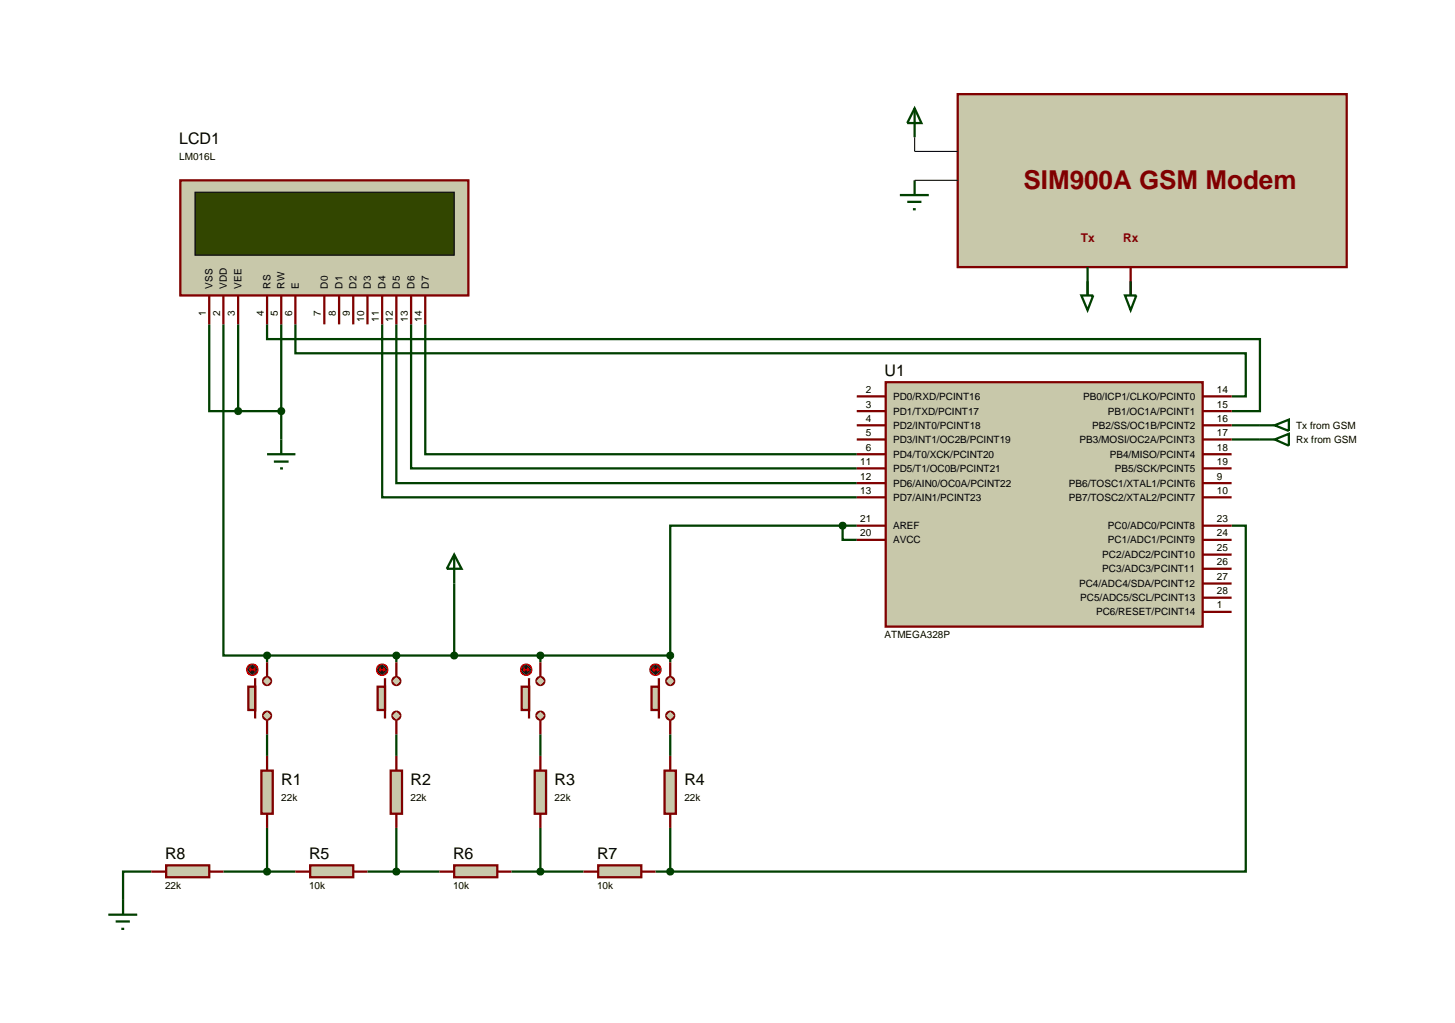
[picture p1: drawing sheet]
<svg xmlns="http://www.w3.org/2000/svg" width="257mm" height="180mm" viewBox="0 0 257 180" stroke-linecap="round" stroke-linejoin="round" font-family="sans-serif">
<g fill="none" stroke="#004000" stroke-width=".4">
<path d="M36.9 57.2v15.3h5.1M39.4 57.2v58.4h7.7M42 57.2v15.3M47.1 57.2v2.6h175.1v12.7h-5M49.6 57.2v20.3M52.1 57.2v5.1h167.6v7.6h-2.5M67.4 57.2v30.5h83.7M69.9 57.2v28h81.2M72.5 57.2v25.4h78.6M75 57.2v22.9h76.1M42 72.5h7.6M217.2 75h5"/>
<path d="M217.2 77.5h5M148.6 92.7v2.5h2.5M148.6 92.7h-30.4v22.9M148.6 92.7h2.5M217.2 92.7h2.5v61h-101.5M47.1 115.6v1.2M47.1 115.6h71.1M69.9 115.6v1.2M80.1 102.9v12.7M95.3 115.6v1.2M118.2 115.6v1.2M47.1 129.5v3.8"/>
<path d="M69.9 129.5v3.8M95.3 129.5v3.8M118.2 129.5v3.8M26.7 153.7h-5v5M39.4 153.7h12.7M47.1 146v7.7M64.8 153.7h12.7M69.9 146v7.7M90.2 153.7h12.7M95.3 146v7.7M115.6 153.7h2.6M118.2 146v7.7"/>
</g>
<path d="M31.8 31.8h50.8v20.3h-50.8z" fill="#c8c8aa" stroke="#800000" stroke-width=".4"/>
<path d="M34.4 33.9h45.7v11.1h-45.7z" fill="#324600" stroke="#000" stroke-width=".2"/>
<g fill="none" stroke="#800000" stroke-width=".4">
<path d="M36.9 52.1v5.1M39.4 52.1v5.1M42 52.1v5.1M47.1 52.1v5.1M49.6 52.1v5.1M52.1 52.1v5.1M57.2 52.1v5.1M59.8 52.1v5.1M62.3 52.1v5.1M64.8 52.1v5.1M67.4 52.1v5.1M69.9 52.1v5.1"/>
<path d="M72.5 52.1v5.1M75 52.1v5.1"/>
</g>
<g fill="#c8c8aa" stroke="#800000" stroke-width=".4">
<path d="M46.6 119.6l.5-.2-.7 .7zM47.1 119.4a.68 .68 0 0 1 .7 .7zM47.1 120.8l.7-.7a.68 .68 0 0 1-.7 .7zM46.4 120.1l.7 .7a.68 .68 0 0 1-.7-.7z"/>
<path d="M46.6 125.7l.5-.2-.7 .7zM47.1 125.5a.68 .68 0 0 1 .7 .7zM47.1 126.9l.7-.7a.68 .68 0 0 1-.7 .7zM46.4 126.2l.7 .7a.68 .68 0 0 1-.7-.7z"/>
</g>
<g fill="#c8c8aa">
<path d="M46.4 120.1l.7-.7 .7 .7-.7 .7z"/>
<path d="M46.4 126.2l.7-.7 .7 .7-.7 .7z"/>
</g>
<path d="M45 119.6v7.1" fill="none" stroke="#800000" stroke-width=".4"/>
<path d="M43.8 121.1h1.2v4.1h-1.2z" fill="#c8c8aa" stroke="#800000" stroke-width=".4"/>
<path d="M47.1 116.8v2.6M47.1 127v2.5" fill="none" stroke="#800000" stroke-width=".4"/>
<path d="M43.8 117.4l.7-.3-1 1zM44.5 117.1a.94 .94 0 0 1 1 1zM45.5 118.1a.94 .94 0 0 1-1 1zM43.5 118.1l1 1a.94 .94 0 0 1-1-1z" fill="#400000" stroke="#f00" stroke-width=".2"/>
<path d="M43.5 118.1l1-1 1 1-1 1z" fill="#400000"/>
<path d="M44 118.1h1M44 118.1l.3 .2M44.3 117.8l-.3 .3M44.8 117.8l.2 .3M45 118.1l-.2 .2" fill="none" stroke="#f00" stroke-width=".2"/>
<path d="M156.2 67.4h55.9v43.1h-55.9z" fill="#c8c8aa" stroke="#800000" stroke-width=".4"/>
<g fill="none" stroke="#800000" stroke-width=".4">
<path d="M151.1 69.9h5.1M151.1 72.5h5.1M151.1 77.5h5.1M151.1 75h5.1M212.1 69.9h5.1M212.1 72.5h5.1M212.1 77.5h5.1M212.1 75h5.1M151.1 85.2h5.1M151.1 82.6h5.1M151.1 80.1h5.1M151.1 87.7h5.1"/>
<path d="M151.1 95.2h5.1M151.1 92.7h5.1M212.1 85.2h5.1M212.1 82.6h5.1M212.1 80.1h5.1M212.1 87.7h5.1M212.1 97.8h5.1M212.1 95.2h5.1M212.1 92.7h5.1M212.1 107.9h5.1M212.1 105.4h5.1M212.1 102.9h5.1"/>
<path d="M212.1 100.3h5.1"/>
</g>
<path d="M41.7 72.1l.3-.1-.5 .5zM42 72l.3 .1 .2 .4zM42 73l.5-.5-.2 .4zM41.5 72.5l.5 .5-.4-.2z" fill="#004000" stroke="#004000" stroke-width=".4"/>
<path d="M42 72l.5 .5-.5 .5-.5-.5z" fill="#004000"/>
<g fill="#c8c8aa" stroke="#800000" stroke-width=".4">
<path d="M69.4 119.6l.5-.2-.7 .7zM69.9 119.4a.68 .68 0 0 1 .7 .7zM69.9 120.8l.7-.7a.68 .68 0 0 1-.7 .7zM69.2 120.1l.7 .7a.68 .68 0 0 1-.7-.7z"/>
<path d="M69.4 125.7l.5-.2-.7 .7zM69.9 125.5a.68 .68 0 0 1 .7 .7zM69.9 126.9l.7-.7a.68 .68 0 0 1-.7 .7zM69.2 126.2l.7 .7a.68 .68 0 0 1-.7-.7z"/>
</g>
<g fill="#c8c8aa">
<path d="M69.2 120.1l.7-.7 .7 .7-.7 .7z"/>
<path d="M69.2 126.2l.7-.7 .7 .7-.7 .7z"/>
</g>
<path d="M67.9 119.6v7.1" fill="none" stroke="#800000" stroke-width=".4"/>
<path d="M66.6 121.1h1.3v4.1h-1.3z" fill="#c8c8aa" stroke="#800000" stroke-width=".4"/>
<path d="M69.9 116.8v2.6M69.9 127v2.5" fill="none" stroke="#800000" stroke-width=".4"/>
<path d="M66.7 117.4l.7-.3-1 1zM67.4 117.1a.94 .94 0 0 1 1 1zM67.4 119.1l1-1a.94 .94 0 0 1-1 1zM66.4 118.1l1 1a.94 .94 0 0 1-1-1z" fill="#400000" stroke="#f00" stroke-width=".2"/>
<path d="M66.4 118.1l1-1 1 1-1 1z" fill="#400000"/>
<path d="M66.9 118.1h1M66.9 118.1l.2 .2M67.1 117.8l-.2 .3M67.6 117.8l.3 .3M67.9 118.1l-.3 .2" fill="none" stroke="#f00" stroke-width=".2"/>
<g fill="#c8c8aa" stroke="#800000" stroke-width=".4">
<path d="M94.8 119.6l.5-.2-.7 .7zM95.3 119.4a.68 .68 0 0 1 .7 .7zM95.3 120.8l.7-.7a.68 .68 0 0 1-.7 .7zM94.6 120.1l.7 .7a.68 .68 0 0 1-.7-.7z"/>
<path d="M94.8 125.7l.5-.2-.7 .7zM95.3 125.5a.68 .68 0 0 1 .7 .7zM95.3 126.9l.7-.7a.68 .68 0 0 1-.7 .7zM94.6 126.2l.7 .7a.68 .68 0 0 1-.7-.7z"/>
</g>
<g fill="#c8c8aa">
<path d="M94.6 120.1l.7-.7 .7 .7-.7 .7z"/>
<path d="M94.6 126.2l.7-.7 .7 .7-.7 .7z"/>
</g>
<path d="M93.3 119.6v7.1" fill="none" stroke="#800000" stroke-width=".4"/>
<path d="M92 121.1h1.3v4.1h-1.3z" fill="#c8c8aa" stroke="#800000" stroke-width=".4"/>
<path d="M95.3 116.8v2.6M95.3 127v2.5" fill="none" stroke="#800000" stroke-width=".4"/>
<path d="M92.1 117.4l.7-.3-1 1zM92.8 117.1a.94 .94 0 0 1 1 1zM92.8 119.1l1-1a.94 .94 0 0 1-1 1zM91.8 118.1l1 1a.94 .94 0 0 1-1-1z" fill="#400000" stroke="#f00" stroke-width=".2"/>
<path d="M91.8 118.1l1-1 1 1-1 1z" fill="#400000"/>
<path d="M92.3 118.1h1M92.3 118.1l.2 .2M92.5 117.8l-.2 .3M93 117.8l.3 .3M93.3 118.1l-.3 .2" fill="none" stroke="#f00" stroke-width=".2"/>
<g fill="#c8c8aa" stroke="#800000" stroke-width=".4">
<path d="M117.7 119.6l.5-.2-.7 .7zM118.2 119.4a.68 .68 0 0 1 .7 .7zM118.2 120.8l.7-.7a.68 .68 0 0 1-.7 .7zM117.5 120.1l.7 .7a.68 .68 0 0 1-.7-.7z"/>
<path d="M117.7 125.7l.5-.2-.7 .7zM118.2 125.5a.68 .68 0 0 1 .7 .7zM118.2 126.9l.7-.7a.68 .68 0 0 1-.7 .7zM117.5 126.2l.7 .7a.68 .68 0 0 1-.7-.7z"/>
</g>
<g fill="#c8c8aa">
<path d="M118.2 119.4l.7 .7-.7 .7-.7-.7z"/>
<path d="M118.2 125.5l.7 .7-.7 .7-.7-.7z"/>
</g>
<path d="M116.2 119.6v7.1" fill="none" stroke="#800000" stroke-width=".4"/>
<path d="M114.9 121.1h1.3v4.1h-1.3z" fill="#c8c8aa" stroke="#800000" stroke-width=".4"/>
<path d="M118.2 116.8v2.6M118.2 127v2.5" fill="none" stroke="#800000" stroke-width=".4"/>
<path d="M114.9 117.4l.7-.3-1 1zM115.6 117.1a.94 .94 0 0 1 1 1zM115.6 119.1l1-1a.94 .94 0 0 1-1 1zM114.6 118.1l1 1a.94 .94 0 0 1-1-1z" fill="#400000" stroke="#f00" stroke-width=".2"/>
<path d="M114.6 118.1l1-1 1 1-1 1z" fill="#400000"/>
<path d="M115.1 118.1h1.1M115.1 118.1l.3 .2M115.4 117.8l-.3 .3M115.9 117.8l.3 .3M116.2 118.1l-.3 .2" fill="none" stroke="#f00" stroke-width=".2"/>
<path d="M69.5 115.3l.4-.2-.5 .5zM69.9 115.1l.3 .1 .2 .4zM69.9 116.1l.5-.5-.2 .4zM69.4 115.6l.5 .5-.3-.1z" fill="#004000" stroke="#004000" stroke-width=".4"/>
<path d="M69.4 115.6l.5-.5 .5 .5-.5 .5z" fill="#004000"/>
<path d="M94.9 115.3l.4-.2-.5 .5zM95.3 115.1l.3 .1 .2 .4zM95.8 115.6l-.2 .4-.3 .1zM94.8 115.6l.5 .5-.3-.1z" fill="#004000" stroke="#004000" stroke-width=".4"/>
<path d="M94.8 115.6l.5-.5 .5 .5-.5 .5z" fill="#004000"/>
<path d="M46.1 135.9h2v7.6h-2z" fill="#c8c8aa" stroke="#800000" stroke-width=".4"/>
<path d="M47.1 133.3v2.6M47.1 143.5v2.5" fill="none" stroke="#800000" stroke-width=".4"/>
<path d="M68.9 135.9h2v7.6h-2z" fill="#c8c8aa" stroke="#800000" stroke-width=".4"/>
<path d="M69.9 133.3v2.6M69.9 143.5v2.5" fill="none" stroke="#800000" stroke-width=".4"/>
<path d="M94.3 135.9h2v7.6h-2z" fill="#c8c8aa" stroke="#800000" stroke-width=".4"/>
<path d="M95.3 133.3v2.6M95.3 143.5v2.5" fill="none" stroke="#800000" stroke-width=".4"/>
<path d="M117.2 135.9h2v7.6h-2z" fill="#c8c8aa" stroke="#800000" stroke-width=".4"/>
<path d="M118.2 133.3v2.6M118.2 143.5v2.5" fill="none" stroke="#800000" stroke-width=".4"/>
<path d="M46.7 115.3l.4-.2-.5 .5zM47.1 115.1l.4 .2 .1 .3zM47.1 116.1l.5-.5-.2 .4zM46.6 115.6l.5 .5-.3-.1z" fill="#004000" stroke="#004000" stroke-width=".4"/>
<path d="M46.6 115.6l.5-.5 .5 .5-.5 .5z" fill="#004000"/>
<path d="M49.6 77.5v2.6M47.1 80.1h5M48.3 81.4h2.6M49.4 82.6h.5" fill="none" stroke="#004000" stroke-width=".4"/>
<path d="M49.3 72.1l.3-.1-.5 .5zM49.6 72l.4 .2 .1 .3zM49.6 73l.5-.5-.2 .4zM49.1 72.5l.5 .5-.4-.2z" fill="#004000" stroke="#004000" stroke-width=".4"/>
<path d="M49.6 72l.5 .5-.5 .5-.5-.5z" fill="#004000"/>
<path d="M148.3 92.3l.3-.1-.5 .5zM148.6 92.2l.3 .1 .2 .4zM148.6 93.2l.5-.5-.2 .4zM148.1 92.7l.5 .5-.3-.1z" fill="#004000" stroke="#004000" stroke-width=".4"/>
<path d="M148.6 92.2l.5 .5-.5 .5-.5-.5z" fill="#004000"/>
<path d="M117.9 115.2l.3-.1-.5 .5zM118.2 115.1l.3 .1 .2 .4zM118.7 115.6l-.2 .4-.3 .1zM117.7 115.6l.5 .5-.3-.1z" fill="#004000" stroke="#004000" stroke-width=".4"/>
<path d="M118.2 115.1l.5 .5-.5 .5-.5-.5z" fill="#004000"/>
<path d="M80.1 97.8l1.3 2.5h-2.6zM80.1 97.8v5.1" fill="none" stroke="#004000" stroke-width=".4"/>
<path d="M79.8 115.2l.3-.1-.5 .5zM80.1 115.1l.3 .1 .2 .4zM80.1 116.1l.5-.5-.2 .4zM79.6 115.6l.5 .5-.3-.1z" fill="#004000" stroke="#004000" stroke-width=".4"/>
<path d="M80.1 115.1l.5 .5-.5 .5-.5-.5z" fill="#004000"/>
<path d="M54.7 152.6h7.6v2.1h-7.6z" fill="#c8c8aa" stroke="#800000" stroke-width=".4"/>
<path d="M52.1 153.7h2.6M62.3 153.7h2.5" fill="none" stroke="#800000" stroke-width=".4"/>
<path d="M80.1 152.6h7.6v2.1h-7.6z" fill="#c8c8aa" stroke="#800000" stroke-width=".4"/>
<path d="M77.5 153.7h2.6M87.7 153.7h2.5" fill="none" stroke="#800000" stroke-width=".4"/>
<path d="M105.5 152.6h7.6v2.1h-7.6z" fill="#c8c8aa" stroke="#800000" stroke-width=".4"/>
<path d="M102.9 153.7h2.6M113.1 153.7h2.5" fill="none" stroke="#800000" stroke-width=".4"/>
<path d="M69.5 153.4l.4-.2-.5 .5zM69.9 153.2l.4 .2 .1 .3zM69.9 154.2l.5-.5-.2 .4zM69.4 153.7l.5 .5-.3-.1z" fill="#004000" stroke="#004000" stroke-width=".4"/>
<path d="M69.4 153.7l.5-.5 .5 .5-.5 .5z" fill="#004000"/>
<path d="M94.9 153.4l.4-.2-.5 .5zM95.3 153.2l.3 .1 .2 .4zM95.8 153.7l-.2 .4-.3 .1zM94.8 153.7l.5 .5-.3-.1z" fill="#004000" stroke="#004000" stroke-width=".4"/>
<path d="M94.8 153.7l.5-.5 .5 .5-.5 .5z" fill="#004000"/>
<path d="M29.3 152.6h7.6v2.1h-7.6z" fill="#c8c8aa" stroke="#800000" stroke-width=".4"/>
<path d="M26.7 153.7h2.6M36.9 153.7h2.5" fill="none" stroke="#800000" stroke-width=".4"/>
<path d="M46.7 153.4l.4-.2-.5 .5zM47.1 153.2l.4 .2 .1 .3zM47.1 154.2l.5-.5-.2 .4zM46.6 153.7l.5 .5-.3-.1z" fill="#004000" stroke="#004000" stroke-width=".4"/>
<path d="M46.6 153.7l.5-.5 .5 .5-.5 .5z" fill="#004000"/>
<path d="M21.7 158.7v2.6M19.1 161.3h5.1M20.4 162.5h2.5M21.4 163.8h.5" fill="none" stroke="#004000" stroke-width=".4"/>
<path d="M117.9 153.3l.3-.1-.5 .5zM118.2 153.2l.3 .1 .2 .4zM118.7 153.7l-.2 .4-.3 .1zM117.7 153.7l.5 .5-.3-.1z" fill="#004000" stroke="#004000" stroke-width=".4"/>
<path d="M118.2 153.2l.5 .5-.5 .5-.5-.5z" fill="#004000"/>
<path d="M168.9 16.6h68.6v30.5h-68.6z" fill="#c8c8aa" stroke="#800000" stroke-width=".4"/>
<g fill="none" stroke="#004000" stroke-width=".4">
<path d="M161.3 19.1l1.2 2.6h-2.5zM161.3 19.1v5.1M158.7 34.4h5.1M160 35.6h2.5M161 36.9h.5M161.3 31.8v2.6M190.7 52.1h2.1l-1 2.6zM191.8 47.1v5M198.4 52.1h2l-1 2.6zM199.4 49.6v2.5M222.2 75h2.6M222.2 77.5h2.6"/>
<path d="M224.8 75l2.5-1v2zM224.8 77.5l2.5-1v2.1z"/>
</g>
<path d="M199.4 47.1v5" fill="none" stroke="#800000" stroke-width=".4"/>
<path d="M161.3 24.2v2.5h7.6M161.3 31.8h7.6" fill="none" stroke="#000040" stroke-width=".2"/>
<text font-size="4.6" fill="#800000" x="180.5" y="33.4">SIM900A GSM Modem</text>
<g font-size="2.8">
<text x="31.6" y="25.5">LCD1</text>
<text x="156" y="66.3">U1</text>
<text x="49.6" y="138.5">R1</text>
<text x="72.4" y="138.5">R2</text>
<text x="97.8" y="138.5">R3</text>
<text x="120.7" y="138.5">R4</text>
<text x="29.1" y="151.5">R8</text>
<text x="54.5" y="151.5">R5</text>
<text x="79.9" y="151.5">R6</text>
<text x="105.3" y="151.5">R7</text>
</g>
<g font-size="2.1" fill="#800000">
<text x="190.6" y="42.6">Tx</text>
<text x="198.1" y="42.6">Rx</text>
</g>
<g font-size="1.8">
<text x="31.6" y="28.3">LM016L</text>
<text x="37.5" y="50.9" transform="rotate(-90 37.5 50.9)">VSS</text>
<text x="40" y="50.9" transform="rotate(-90 40 50.9)">VDD</text>
<text x="42.6" y="50.9" transform="rotate(-90 42.6 50.9)">VEE</text>
<text x="47.7" y="50.9" transform="rotate(-90 47.7 50.9)">RS</text>
<text x="50.2" y="50.9" transform="rotate(-90 50.2 50.9)">RW</text>
<text x="52.7" y="50.9" transform="rotate(-90 52.7 50.9)">E</text>
<text x="57.8" y="50.9" transform="rotate(-90 57.8 50.9)">D0</text>
<text x="60.4" y="50.9" transform="rotate(-90 60.4 50.9)">D1</text>
<text x="62.9" y="50.9" transform="rotate(-90 62.9 50.9)">D2</text>
<text x="65.4" y="50.9" transform="rotate(-90 65.4 50.9)">D3</text>
<text x="68" y="50.9" transform="rotate(-90 68 50.9)">D4</text>
<text x="70.5" y="50.9" transform="rotate(-90 70.5 50.9)">D5</text>
<text x="73.1" y="50.9" transform="rotate(-90 73.1 50.9)">D6</text>
<text x="75.6" y="50.9" transform="rotate(-90 75.6 50.9)">D7</text>
<text x="36.3" y="55.7" transform="rotate(-90 36.3 55.7)">1</text>
<text x="38.8" y="55.7" transform="rotate(-90 38.8 55.7)">2</text>
<text x="41.4" y="55.7" transform="rotate(-90 41.4 55.7)">3</text>
<text x="46.5" y="55.7" transform="rotate(-90 46.5 55.7)">4</text>
<text x="49" y="55.7" transform="rotate(-90 49 55.7)">5</text>
<text x="51.5" y="55.7" transform="rotate(-90 51.5 55.7)">6</text>
<text x="56.6" y="55.7" transform="rotate(-90 56.6 55.7)">7</text>
<text x="59.2" y="55.7" transform="rotate(-90 59.2 55.7)">8</text>
<text x="61.7" y="55.7" transform="rotate(-90 61.7 55.7)">9</text>
<text x="64.2" y="56.7" transform="rotate(-90 64.2 56.7)">10</text>
<text x="66.8" y="56.7" transform="rotate(-90 66.8 56.7)">11</text>
<text x="69.3" y="56.7" transform="rotate(-90 69.3 56.7)">12</text>
<text x="71.9" y="56.7" transform="rotate(-90 71.9 56.7)">13</text>
<text x="74.4" y="56.7" transform="rotate(-90 74.4 56.7)">14</text>
<text x="152.7" y="71.9">3</text>
<text x="152.7" y="69.3">2</text>
<text x="157.5" y="70.5">PD0/RXD/PCINT16</text>
<text x="191" y="70.5">PB0/ICP1/CLKO/PCINT0</text>
<text x="214.6" y="69.3">14</text>
<text x="214.6" y="71.9">15</text>
<text x="152.7" y="76.9">5</text>
<text x="152.7" y="74.4">4</text>
<text x="157.5" y="75.6">PD2/INT0/PCINT18</text>
<text x="157.5" y="73.1">PD1/TXD/PCINT17</text>
<text x="192.6" y="75.6">PB2/SS/OC1B/PCINT2</text>
<text x="195.4" y="73.1">PB1/OC1A/PCINT1</text>
<text x="214.6" y="76.9">17</text>
<text x="214.6" y="74.4">16</text>
<text x="228.6" y="75.6">Tx from GSM</text>
<text x="151.7" y="82">11</text>
<text x="152.7" y="79.5">6</text>
<text x="157.5" y="83.2">PD5/T1/OC0B/PCINT21</text>
<text x="157.5" y="80.7">PD4/T0/XCK/PCINT20</text>
<text x="157.5" y="78.1">PD3/INT1/OC2B/PCINT19</text>
<text x="190.4" y="78.1">PB3/MOSI/OC2A/PCINT3</text>
<text x="195.7" y="80.7">PB4/MISO/PCINT4</text>
<text x="196.6" y="83.2">PB5/SCK/PCINT5</text>
<text x="214.6" y="79.5">18</text>
<text x="214.6" y="82">19</text>
<text x="228.6" y="78.1">Rx from GSM</text>
<text x="151.7" y="84.6">12</text>
<text x="151.7" y="87.1">13</text>
<text x="157.5" y="85.8">PD6/AIN0/OC0A/PCINT22</text>
<text x="157.5" y="88.3">PD7/AIN1/PCINT23</text>
<text x="188.5" y="88.3">PB7/TOSC2/XTAL2/PCINT7</text>
<text x="188.5" y="85.8">PB6/TOSC1/XTAL1/PCINT6</text>
<text x="214.6" y="87.1">10</text>
<text x="214.6" y="84.6">9</text>
<text x="151.7" y="94.6">20</text>
<text x="151.7" y="92.1">21</text>
<text x="157.5" y="95.8">AVCC</text>
<text x="157.5" y="93.3">AREF</text>
<text x="195.4" y="95.8">PC1/ADC1/PCINT9</text>
<text x="195.4" y="93.3">PC0/ADC0/PCINT8</text>
<text x="214.6" y="94.6">24</text>
<text x="214.6" y="92.1">23</text>
<text x="194.4" y="100.9">PC3/ADC3/PCINT11</text>
<text x="194.4" y="98.4">PC2/ADC2/PCINT10</text>
<text x="214.6" y="99.7">26</text>
<text x="214.6" y="97.2">25</text>
<text x="190.3" y="103.5">PC4/ADC4/SDA/PCINT12</text>
<text x="190.5" y="106">PC5/ADC5/SCL/PCINT13</text>
<text x="214.6" y="107.3">1</text>
<text x="214.6" y="104.8">28</text>
<text x="214.6" y="102.3">27</text>
<text x="156" y="112.5">ATMEGA328P</text>
<text x="193.3" y="108.5">PC6/RESET/PCINT14</text>
<text x="49.6" y="141.3">22k</text>
<text x="72.4" y="141.3">22k</text>
<text x="97.8" y="141.3">22k</text>
<text x="120.7" y="141.3">22k</text>
<text x="29.1" y="156.7">22k</text>
<text x="54.5" y="156.7">10k</text>
<text x="79.9" y="156.7">10k</text>
<text x="105.3" y="156.7">10k</text>
</g>
</svg>
